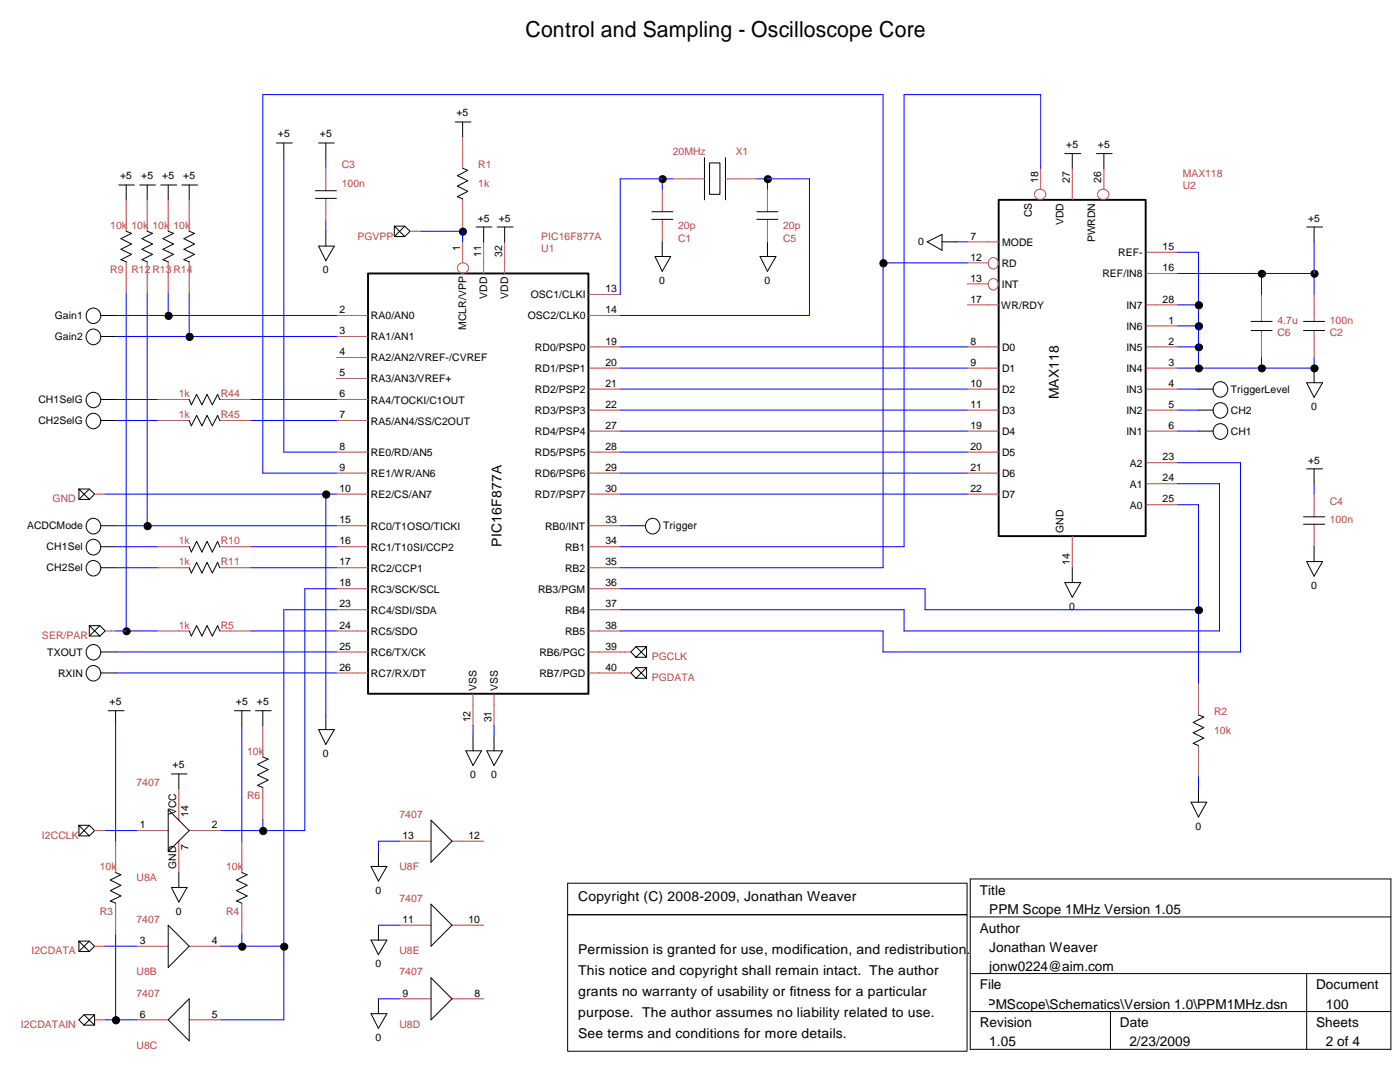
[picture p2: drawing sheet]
<svg xmlns="http://www.w3.org/2000/svg" width="279mm" height="216mm" viewBox="0 0 279 216" stroke-linecap="round" stroke-linejoin="round" font-family="sans-serif">
<path d="M199.3 39.9h29.3v67.1h-29.3zM73.4 54.6h44v83.8h-44z" fill="none" stroke="#000" stroke-width=".38"/>
<g fill="none" stroke="#c04040" stroke-width=".2">
<path d="M25.2 39.9v6.2M29.4 39.9v6.2M33.6 39.9v6.2M37.8 39.9v6.2M65 33.6v4.5M65 39.6v4.5M92.3 27.3v6.3M92.3 39.7v6.2M132.2 37.8v4.4M134.3 35.7h6.3M144.8 35.7h6.2M153.2 37.8v4.4"/>
<path d="M207.7 33.6v4.2M214 33.6v6.3M219.3 38.2a1.08 1.08 0 0 1 1.8 0 1.08 1.08 0 0 1-.9 1.6 1.04 1.04 0 0 1-1-.5 1.04 1.04 0 0 1 .1-1.1zM220.3 33.6v4.2M25.2 52.2v6.3M29.4 52.2v6.3M33.6 52.2v6.3M37.8 52.2v6.3M81.8 46.1h2.1M92.3 48.3v4.2M96.5 48.3v6.3M100.7 48.3v6.3"/>
<path d="M117.5 58.8h6.3M132.2 43.8v4.5M153.2 43.8v4.5M193 48.3h6.3M193 52.5h4.2M193 56.6h4.2M197.6 51.6a1.07 1.07 0 0 1 1.7 .9 1.07 1.07 0 0 1-1.7 .9 1.25 1.25 0 0 1 0-1.8zM197.6 55.8a1.07 1.07 0 0 1 1.7 .9 1.07 1.07 0 0 1-1.7 .9 1.25 1.25 0 0 1 0-1.8zM228.7 50.3h6.3M228.7 54.6h6.3M251.8 58.8v5.3M262.3 58.8v5.3"/>
<path d="M31.5 79.7h6.3M43.9 79.7h6.2M67.1 62.9h6.3M67.1 67.1h6.3M67.1 71.3h6.3M67.1 75.5h6.3M67.1 79.7h6.3M117.5 62.9h6.3M117.5 69.2h6.3M117.5 73.4h6.3M117.5 77.6h6.3M193 69.2h6.3"/>
<path d="M193 73.4h6.3M193 77.6h6.3M193 60.8h6.3M228.7 69.2h6.3M228.7 73.4h6.3M228.7 77.6h6.3M228.7 65h6.3M228.7 60.8h6.3M251.8 66v5.3M262.3 66v5.3M18.9 98.6h2.1M31.5 83.9h6.3"/>
<path d="M43.9 83.9h6.2M67.1 83.9h6.3M67.1 90.2h6.3M67.1 94.4h6.3M67.1 98.6h6.3M117.5 90.2h6.3M117.5 94.4h6.3M117.5 98.6h6.3M117.5 81.8h6.3M117.5 86h6.3M193 90.2h6.3M193 94.4h6.3"/>
<path d="M193 98.6h6.3M193 81.8h6.3M193 86h6.3M228.7 81.8h6.3M228.7 86h6.3M228.7 92.3h6.3M228.7 96.5h6.3M262.3 98.6v4.5M31.5 109.1h6.3M31.5 113.3h6.3M43.9 109.1h6.2M43.9 113.3h6.2"/>
<path d="M67.1 104.9h6.3M67.1 109.1h6.3M67.1 113.3h6.3M67.1 117.5h6.3M117.5 104.9h6.3M117.5 109.1h6.3M117.5 113.3h6.3M117.5 117.5h6.3M214 107v6.3M228.7 100.7h6.3M262.3 104.6v4.5M21 125.9h2.1"/>
<path d="M31.5 125.9h6.3M43.9 125.9h6.2M67.1 121.7h6.3M67.1 125.9h6.3M67.1 130.1h6.3M67.1 134.3h6.3M94.4 138.5v6.3M98.6 138.5v6.3M117.5 121.7h6.3M117.5 125.9h6.3M117.5 130.1h8.4M117.5 134.3h8.4"/>
<path d="M239.2 136.4v6.3M35.7 157.4v6.3M52.5 144.8v6.2M52.5 157.1v6.3M239.2 148.8v6.2M18.9 165.7h2.1M23.1 167.9v6.2M27.3 165.7h6.3M35.7 167.9v6.2M37.8 165.7h6.3M48.3 167.9v6.2M79.7 167.9h6.3"/>
<path d="M90.2 167.9h6.3M18.9 188.8h2.1M23.1 180.2v6.3M27.3 188.8h6.3M37.8 188.8h6.3M48.3 180.2v6.3M79.7 199.3h6.3M79.7 184.6h6.3M90.2 199.3h6.3M90.2 184.6h6.3M18.9 203.5h2.1M27.3 203.5h6.3"/>
<path d="M37.8 203.5h6.3"/>
<circle cx="207.6" cy="38.8" r="1.09"/>
<circle cx="92.4" cy="53.5" r="1.09"/>
</g>
<g fill="none" stroke="#00f" stroke-width=".2">
<path d="M56.6 31.5v58.7h10.5M65 31.5v2.1M132.2 35.7v2.1M134.3 35.7h-10.5v23.1M151 35.7h10.5v27.2h-37.7M153.2 35.7v2.1M207.7 33.6v-14.7h-27.3v90.2h-56.6M25.2 58.5v67.4M29.4 58.5v46.4M33.6 58.5v4.4M37.8 58.5v8.6M65 44.1v2"/>
<path d="M83.9 46.1h8.4M92.3 45.9v2.4M176.2 52.5h16.8M190.9 48.3h2.1M235 50.3h4.2v23.1M235 54.6h27.3M251.8 54.6v4.2M262.3 48.3v10.5M23.1 62.9h44M23.1 79.7h8.4M23.1 67.1h44M50.1 79.7h17"/>
<path d="M123.8 69.2h69.2M123.8 73.4h69.2M123.8 77.6h69.2M235 69.2h4.2M235 77.6h4.2M235 65h4.2M235 60.8h4.2M251.8 71.3v2.1M262.3 71.3v2.1h-27.3M21 98.6h46.1M23.1 83.9h8.4M50.1 83.9h17"/>
<path d="M65 98.6v44.1M67.1 94.4h-14.6v-75.5h123.7v94.4h-52.4M123.8 81.8h69.2M123.8 86h69.2M123.8 90.2h69.2M123.8 94.4h69.2M123.8 98.6h69.2M235 81.8h4.2M235 86h4.2M235 96.5h8.4v29.4h-63v-4.2h-56.6M235 92.3h12.6v37.8h-71.4v-4.2h-52.4M262.3 96.5v2.1"/>
<path d="M23.1 109.1h8.4M23.1 113.3h8.4M23.1 104.9h44M50.1 109.1h17M50.1 113.3h17M67.1 117.5h-6.3v48.2h-16.7M123.8 117.5h60.8v4.2h54.6M123.8 104.9h2.1M235 100.7h4.2v35.7M23.1 125.9h8.4M23.1 130.1h44M23.1 134.3h44"/>
<path d="M50.1 125.9h17M67.1 121.7h-10.5v81.8h-12.5M23.1 144.8v23.1M48.3 144.8v23.1M94.4 144.8v2.1M98.6 144.8v2.1M239.2 155v2.1M21 165.7h6.3M52.5 163.4v2.3M79.7 167.9h-4.2v2M21 188.8h6.3M23.1 186.5v17"/>
<path d="M44.1 188.8h12.5M48.3 186.5v2.3M75.5 184.6h4.2M75.5 199.3h4.2M21 203.5h6.3"/>
</g>
<g fill="none" stroke="#000" stroke-width=".2">
<path d="M23.7 36.9h3.1M25.2 36.9v3M27.9 36.9h3.1M29.4 36.9v3M32.1 36.9h3.2M33.6 36.9v3M36.3 36.9h3.2M37.8 36.9v3M55.2 28.5h3.1M56.6 28.5v3M62.9 39.6h4.2M62.9 38.1h4.2"/>
<path d="M63.6 28.5h3.1M65 28.5v3M90.8 24.3h3.2M92.3 33.6l1 .4-2 1.1 2 1-2 1 2 1.1-2 1 1 .5M92.3 24.3v3M140.6 31.5v8.4M141.6 32.5h2.1v6.3h-2.1zM144.8 31.5v8.4M212.5 30.6h3.2M214 30.6v3M218.8 30.6h3.2M220.3 30.6v3"/>
<path d="M25.2 46.1l1 .5-2.1 1 2.1 1.1-2.1 1 2.1 1.1-2.1 1 1.1 .4M29.4 46.1l1 .5-2.1 1 2.1 1.1-2.1 1 2.1 1.1-2.1 1 1.1 .4M33.6 46.1l1 .5-2.1 1 2.1 1.1-2.1 1 2.1 1.1-2.1 1 1.1 .4M37.8 46.1l1 .5-2.1 1 2.1 1.1-2.1 1 2.1 1.1-2.1 1 1.1 .4M63.6 49.1h3.1l-1.7 2.9zM65 46.1v3M78.7 45.1h2.1l1 1-1 1.1h-2.1v-2.1l2.1 2.1M80.8 45.1l-2.1 2.1M95 45.3h3.2M96.5 45.3v3M99.2 45.3h3.2M100.7 45.3v3"/>
<path d="M130.1 42.2h4.2M130.1 43.8h4.2M130.7 51.2h3.2l-1.7 2.9zM132.2 48.3v2.9M151 42.2h4.2M151 43.8h4.2M151.7 51.2h3.2l-1.7 2.9zM153.2 48.3v2.9M185 48.3l3-1.5v3.2zM188 48.3h2.9M260.8 45.3h3.1M262.3 45.3v3"/>
<path d="M17.8 66a1.51 1.51 0 0 1 2.3 1.2 1.51 1.51 0 0 1-2.3 1.3 1.66 1.66 0 0 1 0-2.5zM20.2 62.9h2.9M20.2 67.1h2.9M20.2 79.7h2.9M37.8 79.7l.4 1.1 1-2.1 1.1 2.1 1-2.1 1.1 2.1 1-2.1 .5 1M239.2 77.6h2.9M249.7 66h4.2M249.7 64.1h4.2M260.1 66h4.3M260.1 64.1h4.3M260.8 76.4h3.1l-1.6 2.9zM262.3 73.4v3"/>
<path d="M15.7 97.6h2.1l1.1 1-1.1 1.1h-2.1v-2.1l2.1 2.1M17.8 97.6l-2.1 2.1M20.2 83.9h2.9M37.8 83.9l.4 1.1 1-2.1 1.1 2.1 1-2.1 1.1 2.1 1-2.1 .5 1M239.2 86h2.9M239.2 81.8h2.9M242.7 84.8a1.51 1.51 0 0 1 2.3 1.3 1.51 1.51 0 0 1-2.3 1.3 1.66 1.66 0 0 1 0-2.6zM260.8 93.6h3.1M262.3 93.6v2.9M17.8 103.7a1.51 1.51 0 0 1 2.3 1.3 1.51 1.51 0 0 1-2.3 1.2 1.66 1.66 0 0 1 0-2.5zM17.8 107.9a1.51 1.51 0 0 1 2.3 1.3 1.51 1.51 0 0 1-2.3 1.2 1.66 1.66 0 0 1 0-2.5zM20.2 104.9h2.9"/>
<path d="M20.2 109.1h2.9M20.2 113.3h2.9M37.8 109.1l.4 1.1 1-2.2 1.1 2.2 1-2.2 1.1 2.2 1-2.2 .5 1.1M37.8 113.3l.4 1 1-2.1 1.1 2.1 1-2.1 1.1 2.1 1-2.1 .5 1.1M125.9 104.9h2.9M129.4 103.7a1.5 1.5 0 0 1 2.3 1.3 1.5 1.5 0 0 1-2.3 1.2 1.66 1.66 0 0 1 0-2.5zM212.5 116.2h3.2l-1.7 3zM214 113.3v2.9M260.1 104.6h4.3M260.1 103.1h4.3M260.8 112.1h3.1l-1.6 2.9zM262.3 109.1v3"/>
<path d="M17.8 124.8h2.1l1.1 1.1-1.1 1h-2.1v-2.1l2.1 2.1M19.9 124.8l-2.1 2.1M20.2 130.1h2.9M20.2 134.3h2.9M37.8 125.9l.4 1 1-2.1 1.1 2.1 1-2.1 1.1 2.1 1-2.1 .5 1.1M126.9 129l2.1 2.1M126.9 133.2l2.1 2.1M129 129h-2.1l-1 1.1 1 1h2.1v-2.1l-2.1 2.1M129 133.2h-2.1l-1 1.1 1 1h2.1v-2.1l-2.1 2.1M21.6 141.8h3.2M23.1 141.8v3M34.2 154.4h3.1"/>
<path d="M35.7 154.4v3M46.8 141.8h3.2M48.3 141.8v3M51 141.8h3.1M52.5 151l1 .5-2.1 1 2.1 1.1-2.1 1 2.1 1.1-2.1 1 1.1 .4M52.5 141.8v3M63.6 145.6h3.1l-1.7 2.9zM65 142.7v2.9M93 149.8h3.1l-1.7 2.9zM94.4 146.9v2.9M97.2 149.8h3.1l-1.7 2.9zM98.6 146.9v2.9"/>
<path d="M239.2 142.7l1 .4-2.1 1 2.1 1.1-2.1 1 2.1 1.1-2.1 1 1.1 .5M239.2 157.1v3M15.7 164.7h2.1l1.1 1-1.1 1.1h-2.1v-2.1l2.1 2.1M17.8 164.7l-2.1 2.1M23.1 174.1l1 .4-2.1 1.1 2.1 1.1-2.1 1 2.1 1.1-2.1 1 1.1 .4M33.6 161.5l4.2 4.2-4.2 4.2zM34.2 177.1h3.1l-1.6 2.9zM35.7 174.1v3M48.3 174.1l1 .4-2.1 1.1 2.1 1.1-2.1 1 2.1 1.1-2.1 1 1.1 .4M74 172.9h3.2l-1.7 2.9zM75.5 169.9v3M86 163.7l4.2 4.2-4.2 4.1z"/>
<path d="M113.3 176.2h79.7v6.3h-79.7zM193.6 175.4h84v34h-84zM237.7 160.1h3.1l-1.6 2.9zM15.7 187.8h2.1l1.1 1-1.1 1.1h-2.1v-2.1l2.1 2.1M17.8 187.8l-2.1 2.1M33.6 184.6l4.2 4.2-4.2 4.2zM37.8 199.3v8.4l-4.2-4.2zM74 187.6h3.2l-1.7 2.9zM75.5 184.6v3M75.5 199.3v3M86 195.1l4.2 4.2-4.2 4.2zM86 180.4l4.2 4.2-4.2 4.2z"/>
<path d="M113.3 182.5h79.7v27.3h-79.7zM193.6 183h84M193.6 194.3h84M260.8 194.3v15.1M15.7 203.5l1.1-1h2.1v2.1h-2.1zM16.8 202.5l2.1 2.1M18.9 202.5l-2.1 2.1M74 202.3h3.2l-1.7 2.9zM193.6 201.8h84M221.6 201.8v7.6"/>
<circle cx="132.3" cy="35.8" r=".71"/>
<circle cx="153.3" cy="35.8" r=".71"/>
<circle cx="92.4" cy="46.2" r=".71"/>
<circle cx="176.3" cy="52.5" r=".72"/>
<circle cx="251.8" cy="54.6" r=".71"/>
<circle cx="262.3" cy="54.6" r=".71"/>
<circle cx="18.6" cy="63" r="1.51"/>
<circle cx="18.6" cy="79.8" r="1.51"/>
<circle cx="33.7" cy="63" r=".72"/>
<circle cx="37.8" cy="67.2" r=".72"/>
<circle cx="239.3" cy="65.1" r=".72"/>
<circle cx="239.3" cy="60.9" r=".72"/>
<circle cx="239.3" cy="73.5" r=".71"/>
<circle cx="239.3" cy="69.3" r=".71"/>
<circle cx="243.5" cy="77.7" r="1.51"/>
<circle cx="251.8" cy="73.5" r=".71"/>
<circle cx="262.3" cy="73.5" r=".71"/>
<circle cx="18.6" cy="84" r="1.51"/>
<circle cx="65.1" cy="98.7" r=".72"/>
<circle cx="243.5" cy="81.9" r="1.51"/>
<circle cx="18.6" cy="113.4" r="1.51"/>
<circle cx="29.5" cy="105" r=".72"/>
<circle cx="18.6" cy="134.3" r="1.51"/>
<circle cx="18.6" cy="130.1" r="1.51"/>
<circle cx="25.3" cy="126" r=".71"/>
<circle cx="239.3" cy="121.8" r=".71"/>
<circle cx="52.5" cy="165.8" r=".72"/>
<circle cx="48.4" cy="188.9" r=".71"/>
<circle cx="56.7" cy="188.9" r=".71"/>
<circle cx="23.2" cy="203.6" r=".72"/>
</g>
<g fill="#000">
<circle cx="132.3" cy="35.8" r=".71"/>
<circle cx="153.3" cy="35.8" r=".71"/>
<circle cx="92.4" cy="46.2" r=".71"/>
<circle cx="176.3" cy="52.5" r=".72"/>
<circle cx="251.8" cy="54.6" r=".71"/>
<circle cx="262.3" cy="54.6" r=".71"/>
<circle cx="33.7" cy="63" r=".72"/>
<circle cx="37.8" cy="67.2" r=".72"/>
<circle cx="239.3" cy="65.1" r=".72"/>
<circle cx="239.3" cy="60.9" r=".72"/>
<circle cx="239.3" cy="73.5" r=".71"/>
<circle cx="239.3" cy="69.3" r=".71"/>
<circle cx="251.8" cy="73.5" r=".71"/>
<circle cx="262.3" cy="73.5" r=".71"/>
<circle cx="65.1" cy="98.7" r=".72"/>
<circle cx="29.5" cy="105" r=".72"/>
<circle cx="25.3" cy="126" r=".71"/>
<circle cx="239.3" cy="121.8" r=".71"/>
<circle cx="52.5" cy="165.8" r=".72"/>
<circle cx="48.4" cy="188.9" r=".71"/>
<circle cx="56.7" cy="188.9" r=".71"/>
<circle cx="23.2" cy="203.6" r=".72"/>
</g>
<text font-size="4.4" x="104.9" y="7.4">Control and Sampling - Oscilloscope Core</text>
<g font-size="2.7">
<text x="211.3" y="79.7" transform="rotate(-90 211.3 79.7)">MAX118</text>
<text x="100.1" y="109.1" transform="rotate(-90 100.1 109.1)">PIC16F877A</text>
<text x="115.4" y="179.8">Copyright (C) 2008-2009, Jonathan Weaver</text>
<text x="195.5" y="178.6">Title</text>
<text x="197.4" y="182.4">PPM Scope 1MHz Version 1.05</text>
<text x="115.4" y="190.3">Permission is granted for use, modification, and redistribution.</text>
<text x="195.5" y="186.1">Author</text>
<text x="197.4" y="189.9">Jonathan Weaver</text>
<text x="115.4" y="194.5">This notice and copyright shall remain intact. The author</text>
<text x="195.5" y="197.4">File</text>
<text x="197.4" y="193.7">jonw0224@aim.com</text>
<text x="262.7" y="197.4">Document</text>
<text x="115.4" y="198.7">grants no warranty of usability or fitness for a particular</text>
<text x="115.4" y="202.9">purpose. The author assumes no liability related to use.</text>
<text x="181.1" y="201.3">E:\Projects\PPMScope\Schematics\Version 1.0\PPM1MHz.dsn</text>
<text x="264.6" y="201.3">100</text>
<text x="115.4" y="207.1">See terms and conditions for more details.</text>
<text x="195.5" y="205">Revision</text>
<text x="197.4" y="208.8">1.05</text>
<text x="223.5" y="205">Date</text>
<text x="225.4" y="208.8">2/23/2009</text>
<text x="262.7" y="205">Sheets</text>
<text x="264.6" y="208.8">2 of 4</text>
</g>
<g font-size="2.1">
<text x="91.1" y="23.2">+5</text>
<text x="55.5" y="27.4">+5</text>
<text x="63.8" y="27.4">+5</text>
<text x="212.8" y="29.5">+5</text>
<text x="219.1" y="29.5">+5</text>
<text x="24" y="35.8">+5</text>
<text x="28.2" y="35.8">+5</text>
<text x="32.4" y="35.8">+5</text>
<text x="36.6" y="35.8">+5</text>
<text x="207.2" y="36.5" transform="rotate(-90 207.2 36.5)">18</text>
<text x="213.5" y="36.5" transform="rotate(-90 213.5 36.5)">27</text>
<text x="219.8" y="36.5" transform="rotate(-90 219.8 36.5)">26</text>
<text x="95.3" y="44.2">+5</text>
<text x="99.5" y="44.2">+5</text>
<text x="193.7" y="47.8">7</text>
<text x="206" y="43.4" transform="rotate(-90 206 43.4)">CS</text>
<text x="212.3" y="44.9" transform="rotate(-90 212.3 44.9)">VDD</text>
<text x="261.1" y="44.2">+5</text>
<text x="91.8" y="50.1" transform="rotate(-90 91.8 50.1)">1</text>
<text x="96" y="51.2" transform="rotate(-90 96 51.2)">11</text>
<text x="100.2" y="51.2" transform="rotate(-90 100.2 51.2)">32</text>
<text x="183.3" y="49">0</text>
<text x="193.7" y="52">12</text>
<text x="199.9" y="53.2">RD</text>
<text x="200" y="49">MODE</text>
<text x="218.6" y="48.4" transform="rotate(-90 218.6 48.4)">PWRDN</text>
<text x="223.2" y="51.1">REF-</text>
<text x="232" y="49.9">15</text>
<text x="64.4" y="54.6">0</text>
<text x="97.2" y="59.6" transform="rotate(-90 97.2 59.6)">VDD</text>
<text x="101.4" y="59.6" transform="rotate(-90 101.4 59.6)">VDD</text>
<text x="105.9" y="59.5">OSC1/CLKI</text>
<text x="120.8" y="58.3">13</text>
<text x="131.6" y="56.7">0</text>
<text x="152.6" y="56.7">0</text>
<text x="193.7" y="56.2">13</text>
<text x="199.9" y="57.4">INT</text>
<text x="220" y="55.3">REF/IN8</text>
<text x="232" y="54.1">16</text>
<text x="10.9" y="63.7">Gain1</text>
<text x="67.8" y="62.5">2</text>
<text x="74" y="63.7">RA0/AN0</text>
<text x="93" y="65.9" transform="rotate(-90 93 65.9)">MCLR/VPP</text>
<text x="105.3" y="63.7">OSC2/CLK0</text>
<text x="120.8" y="62.5">14</text>
<text x="193.7" y="60.4">17</text>
<text x="199.8" y="61.6">WR/RDY</text>
<text x="224.8" y="65.8">IN6</text>
<text x="224.8" y="61.6">IN7</text>
<text x="232" y="60.4">28</text>
<text x="233.2" y="64.6">1</text>
<text x="10.9" y="67.9">Gain2</text>
<text x="67.8" y="66.7">3</text>
<text x="67.8" y="70.9">4</text>
<text x="74" y="67.9">RA1/AN1</text>
<text x="106.8" y="70">RD0/PSP0</text>
<text x="120.8" y="68.7">19</text>
<text x="193.7" y="68.7">8</text>
<text x="200" y="70">D0</text>
<text x="224.8" y="70">IN5</text>
<text x="233.2" y="68.7">2</text>
<text x="67.8" y="75.1">5</text>
<text x="74" y="72.1">RA2/AN2/VREF-/CVREF</text>
<text x="74" y="76.3">RA3/AN3/VREF+</text>
<text x="106.8" y="74.2">RD1/PSP1</text>
<text x="120.8" y="73">20</text>
<text x="120.8" y="77.2">21</text>
<text x="193.7" y="73">9</text>
<text x="193.7" y="77.2">10</text>
<text x="200" y="74.2">D1</text>
<text x="224.8" y="74.2">IN4</text>
<text x="233.2" y="73">3</text>
<text x="233.2" y="77.2">4</text>
<text x="7.7" y="80.5">CH1SelG</text>
<text x="67.8" y="79.2">6</text>
<text x="67.8" y="83.4">7</text>
<text x="74" y="80.5">RA4/TOCKI/C1OUT</text>
<text x="106.8" y="78.4">RD2/PSP2</text>
<text x="106.8" y="82.6">RD3/PSP3</text>
<text x="120.8" y="81.4">22</text>
<text x="193.7" y="81.4">11</text>
<text x="200" y="78.4">D2</text>
<text x="200" y="82.6">D3</text>
<text x="224.8" y="78.4">IN3</text>
<text x="224.8" y="82.6">IN2</text>
<text x="233.2" y="81.4">5</text>
<text x="245.7" y="82.5">CH2</text>
<text x="245.7" y="78.4">TriggerLevel</text>
<text x="261.7" y="81.9">0</text>
<text x="7.7" y="84.7">CH2SelG</text>
<text x="67.8" y="89.7">8</text>
<text x="74" y="84.7">RA5/AN4/SS/C2OUT</text>
<text x="106.8" y="86.8">RD4/PSP4</text>
<text x="120.8" y="85.6">27</text>
<text x="120.8" y="89.7">28</text>
<text x="193.7" y="85.6">19</text>
<text x="193.7" y="89.7">20</text>
<text x="200" y="86.8">D4</text>
<text x="224.8" y="86.8">IN1</text>
<text x="233.2" y="85.6">6</text>
<text x="245.7" y="86.7">CH1</text>
<text x="67.8" y="93.9">9</text>
<text x="74" y="91">RE0/RD/AN5</text>
<text x="74" y="95.2">RE1/WR/AN6</text>
<text x="106.8" y="91">RD5/PSP5</text>
<text x="106.8" y="95.2">RD6/PSP6</text>
<text x="120.8" y="93.9">29</text>
<text x="193.7" y="93.9">21</text>
<text x="200" y="91">D5</text>
<text x="200" y="95.2">D6</text>
<text x="225.5" y="93.1">A2</text>
<text x="232" y="91.9">23</text>
<text x="261.1" y="92.5">+5</text>
<text x="67.8" y="98.1">10</text>
<text x="74" y="99.4">RE2/CS/AN7</text>
<text x="106.8" y="99.4">RD7/PSP7</text>
<text x="120.8" y="98.1">30</text>
<text x="193.7" y="98.1">22</text>
<text x="200" y="99.4">D7</text>
<text x="225.5" y="97.3">A1</text>
<text x="225.5" y="101.5">A0</text>
<text x="232" y="96.1">24</text>
<text x="232" y="100.2">25</text>
<text x="5.4" y="105.6">ACDCMode</text>
<text x="67.8" y="104.4">15</text>
<text x="74" y="105.7">RC0/T1OSO/TICKI</text>
<text x="108.8" y="105.7">RB0/INT</text>
<text x="120.8" y="104.4">33</text>
<text x="132.4" y="105.6">Trigger</text>
<text x="212.3" y="106.4" transform="rotate(-90 212.3 106.4)">GND</text>
<text x="9.3" y="109.8">CH1Sel</text>
<text x="67.8" y="108.6">16</text>
<text x="67.8" y="112.8">17</text>
<text x="74" y="109.9">RC1/T10SI/CCP2</text>
<text x="112.8" y="109.9">RB1</text>
<text x="120.8" y="108.6">34</text>
<text x="120.8" y="112.8">35</text>
<text x="213.5" y="112.6" transform="rotate(-90 213.5 112.6)">14</text>
<text x="9.3" y="114">CH2Sel</text>
<text x="67.8" y="117">18</text>
<text x="74" y="114">RC2/CCP1</text>
<text x="74" y="118.3">RC3/SCK/SCL</text>
<text x="107.4" y="118.3">RB3/PGM</text>
<text x="112.8" y="114">RB2</text>
<text x="120.8" y="117">36</text>
<text x="261.7" y="117.5">0</text>
<text x="67.8" y="121.2">23</text>
<text x="67.8" y="125.4">24</text>
<text x="74" y="122.5">RC4/SDI/SDA</text>
<text x="112.8" y="122.5">RB4</text>
<text x="120.8" y="121.2">37</text>
<text x="120.8" y="125.4">38</text>
<text x="213.4" y="121.7">0</text>
<text x="9.4" y="130.8">TXOUT</text>
<text x="67.8" y="129.6">25</text>
<text x="74" y="126.7">RC5/SDO</text>
<text x="74" y="130.9">RC6/TX/CK</text>
<text x="107.7" y="130.9">RB6/PGC</text>
<text x="112.8" y="126.7">RB5</text>
<text x="120.8" y="129.6">39</text>
<text x="11.6" y="135">RXIN</text>
<text x="67.8" y="133.8">26</text>
<text x="74" y="135">RC7/RX/DT</text>
<text x="95.1" y="137.8" transform="rotate(-90 95.1 137.8)">VSS</text>
<text x="99.4" y="137.8" transform="rotate(-90 99.4 137.8)">VSS</text>
<text x="107.7" y="135">RB7/PGD</text>
<text x="120.8" y="133.8">40</text>
<text x="21.9" y="140.7">+5</text>
<text x="47.1" y="140.7">+5</text>
<text x="51.3" y="140.7">+5</text>
<text x="93.9" y="144.1" transform="rotate(-90 93.9 144.1)">12</text>
<text x="98.1" y="144.1" transform="rotate(-90 98.1 144.1)">31</text>
<text x="34.5" y="153.3">+5</text>
<text x="64.4" y="151.1">0</text>
<text x="93.8" y="155.3">0</text>
<text x="98" y="155.3">0</text>
<text x="27.9" y="165.3">1</text>
<text x="35.2" y="162.7" transform="rotate(-90 35.2 162.7)">VCC</text>
<text x="37.6" y="163" transform="rotate(-90 37.6 163)">14</text>
<text x="42.2" y="165.3">2</text>
<text x="80.3" y="167.4">13</text>
<text x="93.5" y="167.4">12</text>
<text x="238.6" y="165.6">0</text>
<text x="35.2" y="173.3" transform="rotate(-90 35.2 173.3)">GND</text>
<text x="37.6" y="169.6" transform="rotate(-90 37.6 169.6)">7</text>
<text x="74.9" y="178.4">0</text>
<text x="35.1" y="182.6">0</text>
<text x="80.3" y="184.1">11</text>
<text x="93.5" y="184.1">10</text>
<text x="27.9" y="188.3">3</text>
<text x="42.2" y="188.3">4</text>
<text x="74.9" y="193">0</text>
<text x="27.9" y="203">6</text>
<text x="42.3" y="203">5</text>
<text x="80.3" y="198.8">9</text>
<text x="94.7" y="198.8">8</text>
<text x="74.9" y="207.7">0</text>
</g>
<g font-size="2.1" fill="#c04040">
<text x="68.2" y="33.5">C3</text>
<text x="95.5" y="33.5">R1</text>
<text x="134.3" y="31">20MHz</text>
<text x="146.9" y="31">X1</text>
<text x="236.1" y="35.2">MAX118</text>
<text x="68.2" y="37.3">100n</text>
<text x="95.5" y="37.3">1k</text>
<text x="236.1" y="37.7">U2</text>
<text x="22" y="45.7">10k</text>
<text x="26.2" y="45.7">10k</text>
<text x="30.4" y="45.7">10k</text>
<text x="34.6" y="45.7">10k</text>
<text x="71.3" y="47.8">PGVPP</text>
<text x="108" y="47.8">PIC16F877A</text>
<text x="135.3" y="45.7">20p</text>
<text x="156.3" y="45.7">20p</text>
<text x="108" y="50.3">U1</text>
<text x="135.3" y="48.2">C1</text>
<text x="156.3" y="48.2">C5</text>
<text x="22" y="54.5">R9</text>
<text x="26.2" y="54.5">R12 R13 R14</text>
<text x="254.9" y="64.6">4.7u</text>
<text x="265.4" y="64.6">100n</text>
<text x="254.9" y="67.1">C6</text>
<text x="265.4" y="67.1">C2</text>
<text x="35.7" y="79.2">1k</text>
<text x="35.7" y="83.4">1k</text>
<text x="44.1" y="79.2">R44</text>
<text x="44.1" y="83.4">R45</text>
<text x="10.5" y="100.2">GND</text>
<text x="265.4" y="100.7">C4</text>
<text x="265.4" y="104.4">100n</text>
<text x="35.7" y="108.6">1k</text>
<text x="35.7" y="112.8">1k</text>
<text x="44.1" y="108.6">R10</text>
<text x="44.1" y="112.8">R11</text>
<text x="35.7" y="125.4">1k</text>
<text x="44.1" y="125.4">R5</text>
<text x="8.4" y="127.5">SER/PAR</text>
<text x="130.1" y="131.7">PGCLK</text>
<text x="130.1" y="135.9">PGDATA</text>
<text x="242.3" y="142.6">R2</text>
<text x="242.3" y="146.4">10k</text>
<text x="49.3" y="150.6">10k</text>
<text x="27.3" y="156.9">7407</text>
<text x="49.3" y="159.4">R6</text>
<text x="8.4" y="167.4">I2CCLK</text>
<text x="79.7" y="163.2">7407</text>
<text x="19.9" y="173.7">10k</text>
<text x="45.1" y="173.7">10k</text>
<text x="79.7" y="173.7">U8F</text>
<text x="27.3" y="175.8">U8A</text>
<text x="79.7" y="180">7407</text>
<text x="19.9" y="182.5">R3</text>
<text x="27.3" y="184.1">7407</text>
<text x="45.1" y="182.5">R4</text>
<text x="6.3" y="190.5">I2CDATA</text>
<text x="79.7" y="190.5">U8E</text>
<text x="27.3" y="194.6">U8B</text>
<text x="79.7" y="194.6">7407</text>
<text x="27.3" y="198.8">7407</text>
<text x="4.2" y="205.1">I2CDATAIN</text>
<text x="27.3" y="209.3">U8C</text>
<text x="79.7" y="205.1">U8D</text>
</g>
</svg>
